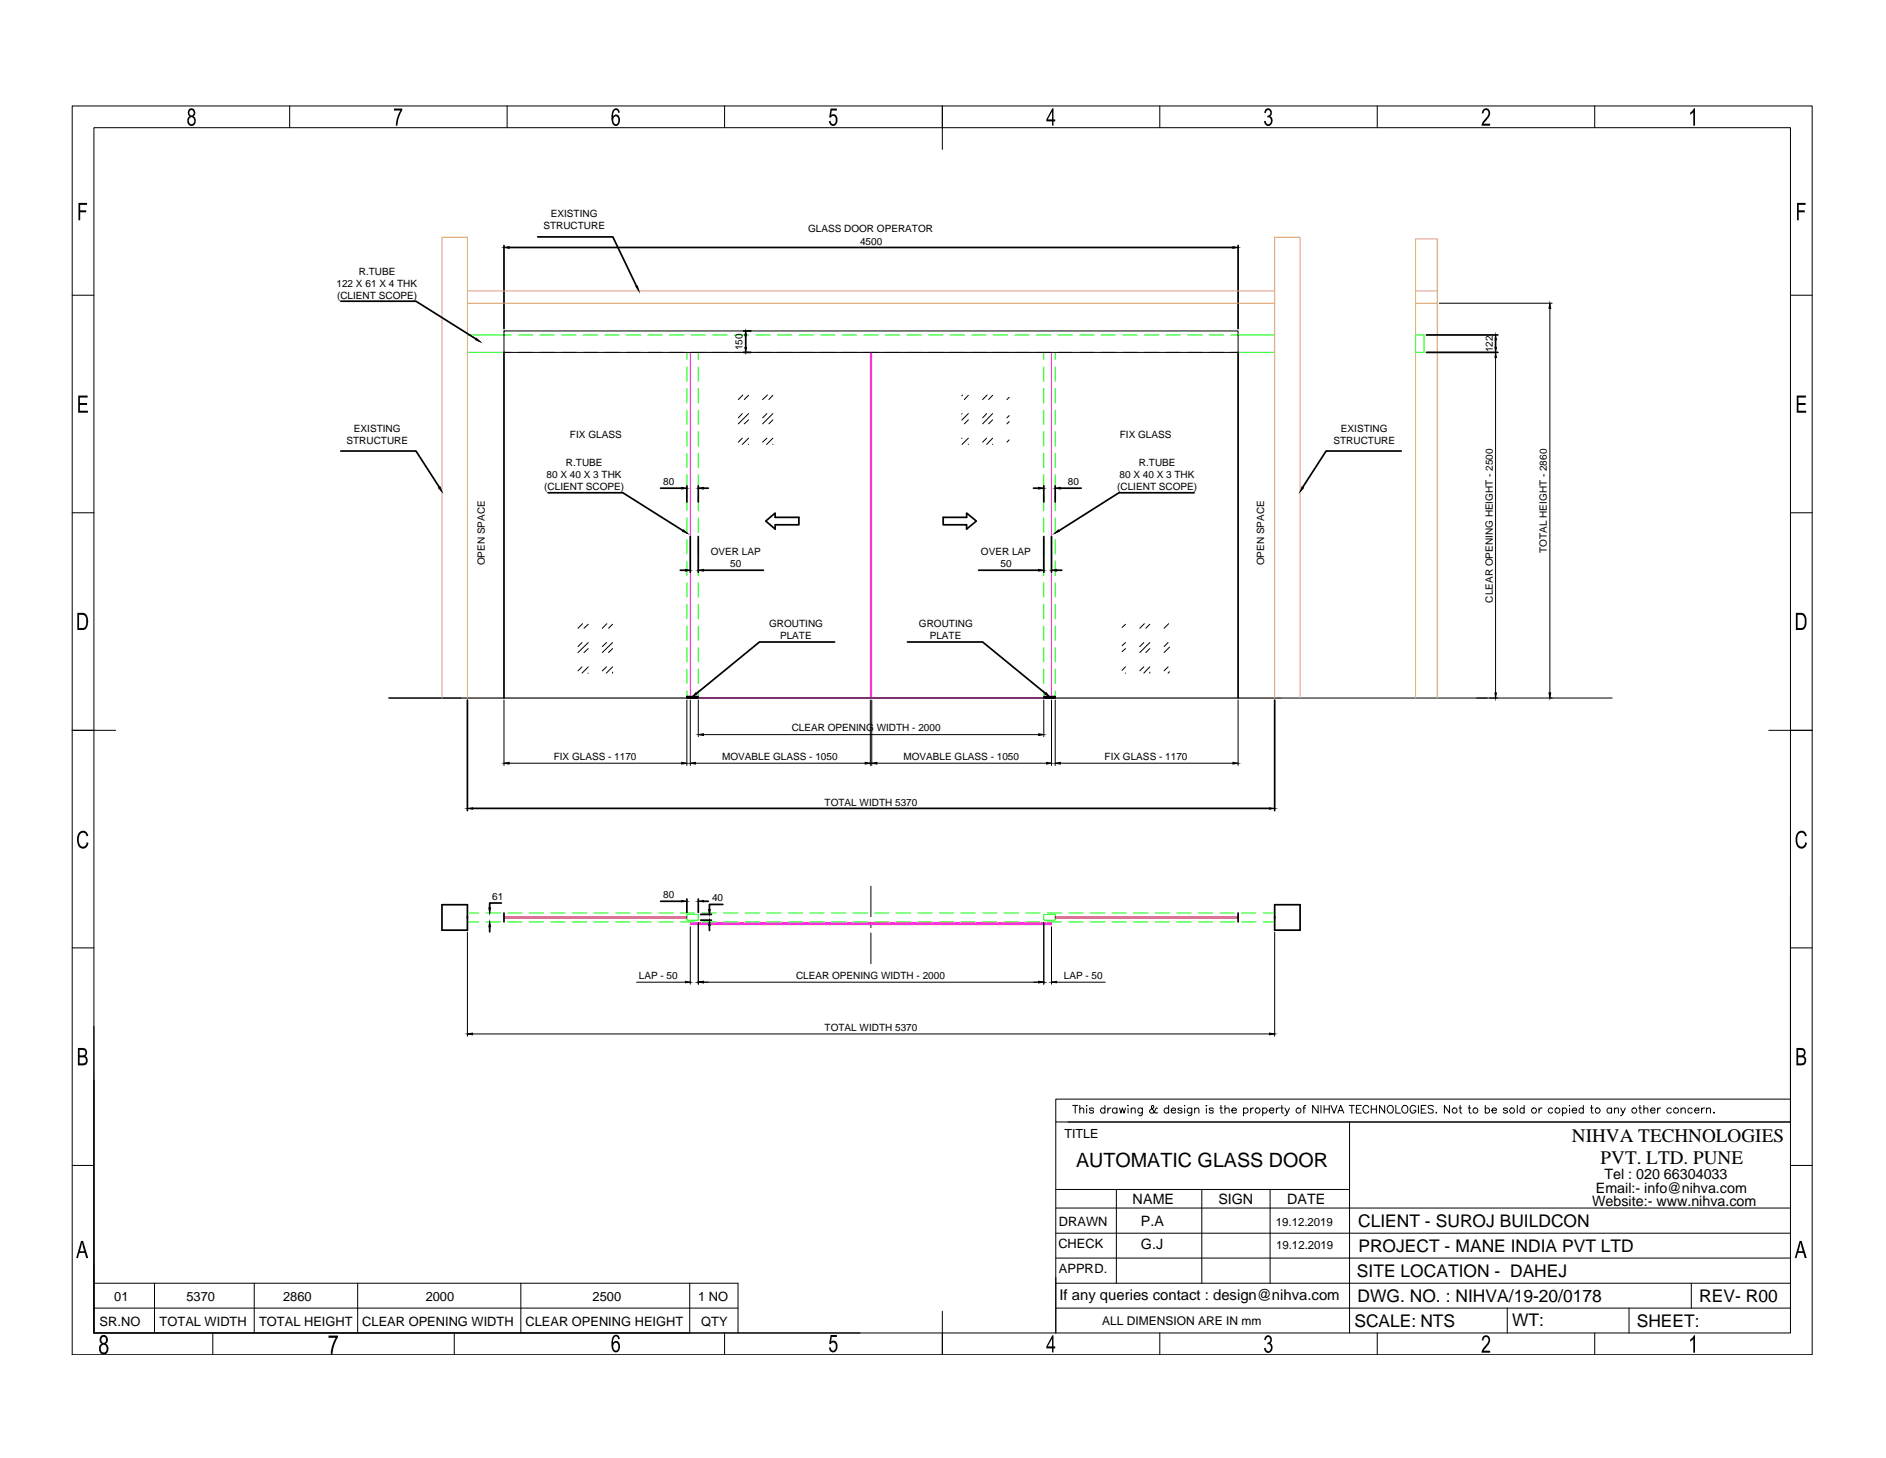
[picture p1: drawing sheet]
<svg xmlns="http://www.w3.org/2000/svg" width="279mm" height="216mm" viewBox="0 0 279 216" stroke-linecap="round" stroke-linejoin="round" font-family="sans-serif">
<!-- layer: 0 -->
<path d="M69.2 44.9h119.6M69.2 43.1h119.6M209.7 44.9h3.2M209.7 43.1h3.2M65.5 103.4v-68.3h3.7v68.3M68.3 103.4h121.5M188.8 103.4v-68.3h3.8v68.3M209.7 103.4v-68h3.2v68" fill="none" stroke="#dda56e" stroke-width=".15"/>
<g fill="none" stroke="#0f0" stroke-width=".15">
<path d="M69.2 52.2h6.5M69.2 49.6h6.5M76.8 52.2h2.1M76.8 49.6h2.1M80 52.2h2.1M80 49.6h2.1M83.2 52.2h2.1M83.2 49.6h2.1M86.4 52.2h2.1M86.4 49.6h2.1M89.6 52.2h2.1M89.6 49.6h2.1"/>
<path d="M92.8 52.2h2.1M92.8 49.6h2.1M96 52.2h2.1M96 49.6h2.1M99.2 52.2h2.1M99.2 49.6h2.1M101.8 52.2v1M101.8 54.3v2.2M101.8 57.5v2.2M102.4 52.2h2.1M102.4 49.6h2.1M103.4 52.2v1"/>
<path d="M103.4 54.3v2.2M103.4 57.5v2.2M105.6 52.2h2.1M105.6 49.6h2.1M108.8 52.2h2.1M108.8 49.6h2.1M112 52.2h2.1M112 49.6h2.1M115.2 52.2h2.1M115.2 49.6h2.1M118.4 52.2h2.1M118.4 49.6h2.1"/>
<path d="M121.6 52.2h2.1M121.6 49.6h2.1M124.8 52.2h2.1M124.8 49.6h2.1M128 52.2h2.1M128 49.6h2.1M131.2 52.2h2.1M131.2 49.6h2.1M134.4 52.2h2.1M134.4 49.6h2.1M137.6 52.2h2.1M137.6 49.6h2.1"/>
<path d="M140.7 52.2h2.2M140.7 49.6h2.2M144 52.2h2.1M144 49.6h2.1M147.1 52.2h2.2M147.1 49.6h2.2M150.4 52.2h2.1M150.4 49.6h2.1M153.5 52.2h2.2M153.5 49.6h2.2M154.6 52.2v1M154.6 54.3v2.2"/>
<path d="M154.6 57.5v2.2M156.3 52.2v1M156.3 54.3v2.2M156.3 57.5v2.2M156.7 52.2h2.2M156.7 49.6h2.2M160 52.2h2.1M160 49.6h2.1M163.1 52.2h2.2M163.1 49.6h2.2M166.4 52.2h2.1M166.4 49.6h2.1"/>
<path d="M169.5 52.2h2.2M169.5 49.6h2.2M172.7 52.2h2.2M172.7 49.6h2.2M175.9 52.2h2.2M175.9 49.6h2.2M179.1 52.2h2.2M179.1 49.6h2.2M182.3 52.2h6.5M182.3 49.6h6.5M209.7 49.6h1.3v2.6h-1.3zM101.8 60.7v2.2"/>
<path d="M101.8 63.9v2.2M101.8 67.1v2.1M101.8 70.3v2.2M101.8 73.5v2.1M101.8 76.7v2.2M101.8 79.9v2.1M103.4 60.7v2.2M103.4 63.9v2.2M103.4 67.1v2.1M103.4 70.3v2.2M103.4 73.5v2.1M103.4 76.7v2.2"/>
<path d="M103.4 79.9v2.1M154.6 60.7v2.2M154.6 63.9v2.2M154.6 67.1v2.1M154.6 70.3v2.2M154.6 73.5v2.1M154.6 76.7v2.2M154.6 79.9v2.1M156.3 60.7v2.2M156.3 63.9v2.2M156.3 67.1v2.1M156.3 70.3v2.2"/>
<path d="M156.3 73.5v2.1M156.3 76.7v2.2M156.3 79.9v2.1M101.8 83.1v2.1M101.8 86.3v2.1M101.8 89.5v2.1M101.8 92.7v2.1M101.8 95.9v2.1M101.8 99.1v2.1M103.4 83.1v2.1M103.4 86.3v2.1M103.4 89.5v2.1"/>
<path d="M103.4 92.7v2.1M103.4 95.9v2.1M103.4 99.1v2.1M154.6 83.1v2.1M154.6 86.3v2.1M154.6 89.5v2.1M154.6 92.7v2.1M154.6 95.9v2.1M154.6 99.1v2.1M156.3 83.1v2.1M156.3 86.3v2.1M156.3 89.5v2.1"/>
<path d="M156.3 92.7v2.1M156.3 95.9v2.1M156.3 99.1v2.1M101.8 102.3v1.1M103.4 102.3v1.1M154.6 102.3v1.1M156.3 102.3v1.1M69.2 135.2h1.7M69.2 136.5h1.7M72 135.2h2.2M72 136.5h2.2M75.2 135.2h2.1"/>
<path d="M75.2 136.5h2.1M78.4 135.2h2.1M78.4 136.5h2.1M81.6 135.2h2.1M81.6 136.5h2.1M84.8 135.2h2.1M84.8 136.5h2.1M88 135.2h2.1M88 136.5h2.1M91.2 135.2h2.1M91.2 136.5h2.1M94.4 135.2h2.1"/>
<path d="M94.4 136.5h2.1M97.6 135.2h2.1M97.6 136.5h2.1M100.8 135.2h2.1M100.8 136.5h2.1M101.8 135.4h1.6v.9h-1.6zM104 135.2h2.1M104 136.5h2.1M107.2 135.2h2.1M107.2 136.5h2.1M110.4 135.2h2.1M110.4 136.5h2.1"/>
<path d="M113.6 135.2h2.1M113.6 136.5h2.1M116.8 135.2h2.1M116.8 136.5h2.1M120 135.2h2.1M120 136.5h2.1M123.2 135.2h2.1M123.2 136.5h2.1M126.4 135.2h2.1M126.4 136.5h2.1M129.6 135.2h2.1M129.6 136.5h2.1"/>
<path d="M132.7 135.2h2.2M132.7 136.5h2.2M136 135.2h2.1M136 136.5h2.1M139.2 135.2h2.1M139.2 136.5h2.1M142.4 135.2h2.1M142.4 136.5h2.1M145.6 135.2h2.1M145.6 136.5h2.1M148.7 135.2h2.2M148.7 136.5h2.2"/>
<path d="M152 135.2h2.1M152 136.5h2.1M154.6 135.4h1.7v.9h-1.7zM155.1 135.2h2.2M155.1 136.5h2.2M158.4 135.2h2.1M158.4 136.5h2.1M161.5 135.2h2.2M161.5 136.5h2.2M164.7 135.2h2.2M164.7 136.5h2.2M167.9 135.2h2.2"/>
<path d="M167.9 136.5h2.2M171.1 135.2h2.2M171.1 136.5h2.2M174.3 135.2h2.2M174.3 136.5h2.2M177.5 135.2h2.1M177.5 136.5h2.1M180.7 135.2h2.2M180.7 136.5h2.2M183.9 135.2h2.1M183.9 136.5h2.1M187.1 135.2h1.7"/>
<path d="M187.1 136.5h1.7"/>
</g>
<path d="M102.3 52.2h26.6v51.2h-26.6zM129.1 52.2h26.7v51.2h-26.7zM102.3 136.7h26.6v.2h-26.6zM129.1 136.7h26.7v.2h-26.7z" fill="none" stroke="#f0f" stroke-width=".15"/>
<g fill="none" stroke="#000" stroke-width=".15">
<path d="M10.7 15.7h257.8v184.9h-257.8zM13.9 18.9h251.3v178.5h-251.3zM42.9 15.7v3.2M75.1 15.7v3.2M107.3 15.7v3.2M139.6 15.7v6.4M171.8 15.7v3.2M204 15.7v3.2M236.2 15.7v3.2M10.7 43.7h3.2M74.7 49h108.7v3.2h-108.7zM110.1 58.5l-.7 .7"/>
<path d="M110.9 58.5l-.6 .7M113.7 58.5l-.7 .7M114.5 58.5l-.6 .7M142.6 58.5l-.1 .1M143.5 58.5l-.6 .7M146.2 58.5l-.6 .7M147.1 58.5l-.6 .7M149.5 58.8l-.3 .4M211.3 52.2h10.6M213.2 44.9h16.7M221.6 52.9v49.7M229.6 45.7v56.9"/>
<path d="M265.2 43.7h3.3M10.7 75.9h3.2M110 61.2l-.6 .7M110 64.9l-.6 .6M110.9 61.2l-1.5 1.6M110.9 64.9l-.9 .9M110.9 62.2l-.6 .6M110.9 65.8h.1M113.6 61.2l-.6 .7M113.6 64.9l-.6 .6M114.5 61.2l-1.5 1.6M114.5 64.9l-.9 .9"/>
<path d="M114.5 62.2l-.6 .6M114.5 65.8h.1M142.5 61.2v.1M142.5 64.9h.1M143.5 61.2l-1 1M143.5 64.9l-1 .9M143.5 62.2l-.6 .6M143.5 65.8h.1M146.2 61.2l-.6 .7M146.2 64.9l-.6 .6M147.1 61.2l-1.5 1.6M147.1 64.9l-.9 .9"/>
<path d="M147.1 62.2l-.6 .6M147.1 65.8h.1M149.5 62.4l-.3 .4M149.5 61.5l-.3 .4M149.5 65.1l-.3 .4M265.2 75.9h3.3M86.2 95.2l-.6 .5M86.2 98.7l-.6 .6M86.3 92.4l-.7 .6M87.1 99.7h.1M87.2 95.2l-1.6 1.4M87.2 98.7l-1 1"/>
<path d="M87.2 92.4l-.7 .6M87.2 96l-.7 .6M89.9 95.2l-.7 .5M89.9 98.7l-.7 .6M89.9 92.4l-.7 .6M90.7 99.7h.1M90.7 95.2l-1.5 1.4M90.7 98.7l-.9 1M90.7 92.4l-.5 .6M90.7 96l-.5 .6M166.7 99.7h.1M166.7 95.2l-.5 .4"/>
<path d="M166.7 98.7l-.5 .6M166.7 92.4l-.5 .5M166.7 96l-.5 .5M169.4 95.2l-.5 .5M169.4 98.7l-.5 .6M169.5 92.4l-.6 .6M170.3 99.7h.1M170.3 95.2l-1.4 1.4M170.3 98.7l-.9 1M170.3 92.4l-.6 .6M170.3 96l-.6 .6M173 95.2l-.5 .5"/>
<path d="M173 98.7l-.5 .6M173.1 92.4l-.6 .6M173.3 95.8l-.8 .8M173.3 99.5l-.3 .2M10.7 108.1h6.4M57.6 103.4h181.2M74.7 103.7v9.7M75.4 113h25.6M101.8 103.7v9.7M102.3 103.7v9.7M103 113h25.2M103.4 103.7v5.4"/>
<path d="M104.2 108.8h49.7M128.9 103.7v9.7M129.1 103.7v9.7M129.9 113h25.2M154.6 103.7v5.4M155.8 103.7v9.7M156.3 103.7v9.7M157.1 113h25.6M183.4 103.7v9.7M262 108.1h6.5M69.2 138v15.4M102.3 137.2v8.5"/>
<path d="M103.4 136.6v9.1M129 131.2v4.5M129 136.6v.8M129 138.2v4.5M154.6 136.6v9.1M155.8 137.2v8.5M188.8 138v15.4M265.2 132.8v30M10.7 140.4h3.2M13.9 152v45.4h113.5M13.9 159.9v37.5M70 153.1h118.1"/>
<path d="M94.3 145.4h7.2M104.2 145.4h49.7M156.5 145.4h7.2M265.2 140.4h3.3M10.7 172.6h3.2M156.4 162.8h108.8v3.3h-108.8zM156.4 178.9h108.8M156.4 166.1v31.3M156.4 176.1h43.5M158.2 166.1h107M158.9 163.7h.8M159.3 163.7v1.1"/>
<path d="M160 164.3l.2-.2h.3l.1 .7M160 163.7v1.1M161 163.7h.1l-.1 .1zM161 164.1v.7M162 164.2a.33 .33 0 0 0-.6 0l.2 .2 .4 .1v.2a.33 .33 0 0 1-.6 0M163.7 164.2a.37 .37 0 0 0-.6 0 .37 .37 0 0 0 0 .5 .37 .37 0 0 0 .6 0M163.7 163.7v1.1M164.1 164.1v.7M164.6 164.1a.36 .36 0 0 0-.5 .3M165.4 176.1v13.9M165.5 164.2a.37 .37 0 0 0-.6 0 .37 .37 0 0 0 0 .5 .37 .37 0 0 0 .6 0M165.5 164.1v.7"/>
<path d="M165.8 164.1l.3 .7 .2-.7 .2 .7 .2-.7M167.1 163.7v.1zM167.1 164.1v.7M167.6 164.3a.39 .39 0 0 1 .5-.2l.1 .7M167.6 164.1v.7M169.2 164.1v.9l-.2 .2h-.3M169.2 164.2a.37 .37 0 0 0-.5 0 .37 .37 0 0 0 0 .5 .37 .37 0 0 0 .5 0M171.4 164.2l-.1-.1-.1 .1a.49 .49 0 0 1-.3 .6 .49 .49 0 0 1-.6-.2l.1-.3 .5-.2v-.4h-.1l-.2 .2v.2l.5 .7h.3v-.1M173.1 164.2a.37 .37 0 0 0-.5 0 .37 .37 0 0 0 0 .5 .37 .37 0 0 0 .5 0M173.1 163.7v1.1M173.5 164.4h.6v-.1a.35 .35 0 0 0-.5-.1 .35 .35 0 0 0 0 .5 .35 .35 0 0 0 .5 0M175.1 164.2l-.2-.1h-.3l-.1 .1 .2 .2 .3 .1 .1 .1-.1 .2h-.3l-.2-.1"/>
<path d="M175.5 163.7v.1zM175.5 164.1v.7M176.6 164.1v.9l-.2 .2h-.3M176.6 164.2a.37 .37 0 0 0-.6 0 .37 .37 0 0 0 0 .5 .37 .37 0 0 0 .6 0M177 164.3a.41 .41 0 0 1 .5-.2l.1 .7M177 164.1v.7M178 176.1v13.9M178.7 163.7h.1l-.1 .1zM178.7 164.1v.7M179.7 164.2a.33 .33 0 0 0-.6 0l.2 .2 .4 .1v.2a.33 .33 0 0 1-.6 0M180.7 164.1h.4M180.9 163.7v.9v.2h.2"/>
<path d="M181.5 164.3a.41 .41 0 0 1 .5-.2l.1 .7M181.5 163.7v1.1M182.5 164.4h.7a.37 .37 0 0 0-.4-.3 .37 .37 0 0 0-.4 .3 .37 .37 0 0 0 .3 .4l.5-.1M184.2 164.2a.37 .37 0 0 1 .6 0 .37 .37 0 0 1 0 .5 .37 .37 0 0 1-.6 0M184.2 164.1v1.1M185.3 164.1v.7M185.7 164.1a.35 .35 0 0 0-.4 .3M187.1 164.2a.37 .37 0 0 1 .5 0 .37 .37 0 0 1 0 .5 .37 .37 0 0 1-.5 0M187.1 164.1v1.1M188 164.4h.7a.34 .34 0 0 0-.3-.4 .34 .34 0 0 0-.4 .4v.1a.37 .37 0 0 0 .3 .3 .37 .37 0 0 0 .4-.1M188.2 176.1v13.9M189.1 164.1v.7"/>
<path d="M189.6 164.1a.36 .36 0 0 0-.5 .3M189.7 164.1h.4M189.9 163.7v.9v.2h.2M190.4 164.1l.3 .7 .3-.7M190.7 164.8l-.1 .2-.3 .2M193 164.1h.4M193.4 163.7h-.2v.2v.9M195.3 163.7v1.1l-.8-1.1v1.1M195.7 163.7v1.1M196.2 163.7v1.1M196.2 164.2h.7M196.9 163.7v1.1"/>
<path d="M197.2 163.7l.4 1.1 .5-1.1M198.2 164.8l.4-1.1 .5 1.1M198.4 164.5h.5M199.9 163.7h.7M199.9 166.1v31.3M200.3 163.7v1.1M200.9 164.2h.5M201.7 163.7h-.8v1.1h.8M202.8 163.9a.44 .44 0 0 0-.5-.2 .44 .44 0 0 0-.4 .4v.3a.44 .44 0 0 0 .4 .4 .44 .44 0 0 0 .5-.2M203.1 164.2h.8M203.1 163.7v1.1M203.9 163.7v1.1"/>
<path d="M205.1 163.7v1.1l-.7-1.1v1.1M205.6 163.9a.42 .42 0 0 1 .5-.2 .42 .42 0 0 1 .3 .4v.3a.44 .44 0 0 1-.4 .4 .44 .44 0 0 1-.5-.4zM206.8 163.7v1.1h.7M207.8 163.9a.42 .42 0 0 1 .5-.2 .42 .42 0 0 1 .3 .4v.3a.44 .44 0 0 1-.5 .4 .44 .44 0 0 1-.4-.4zM209.7 163.9a.44 .44 0 0 0-.4-.2 .44 .44 0 0 0-.4 .4v.3a.42 .42 0 0 0 .4 .4 .42 .42 0 0 0 .4-.4h-.2M210.1 163.7v1.1M210.6 164.2h.4M211.3 163.7h-.7v1.1h.7M212.3 163.9a.48 .48 0 0 0-.7 0l.1 .2 .5 .2 .1 .4a.48 .48 0 0 1-.7 0M212.7 164.8l.1-.1v.1zM214.7 163.7v1.1l-.7-1.1v1.1M216.1 164.1h.4"/>
<path d="M216.3 163.7v.9l.1 .2h.2M217.5 164.1h.4M217.7 163.7v1.1h.3M220 164.2a.35 .35 0 0 1 .6 0 .35 .35 0 0 1 0 .5 .35 .35 0 0 1-.6 0M220 163.7v1.1M221 164.4h.7a.34 .34 0 0 0-.4-.4 .34 .34 0 0 0-.3 .4v.1a.37 .37 0 0 0 .3 .3 .37 .37 0 0 0 .4-.1M223.3 164.2v-.1a.39 .39 0 0 0-.6 .1l.2 .2 .4 .1v.1v.2a.39 .39 0 0 1-.6-.1M224.8 163.7v1.1M225.8 164.2a.35 .35 0 0 0-.5 0 .35 .35 0 0 0 0 .5 .35 .35 0 0 0 .5 0M225.8 163.7v1.1M228 164.1v.7M228.5 164.1a.36 .36 0 0 0-.5 .3"/>
<path d="M230 164.2a.37 .37 0 0 0-.5 0 .37 .37 0 0 0 0 .5 .37 .37 0 0 0 .5 0M231.5 164.2a.37 .37 0 0 1 .5 0 .37 .37 0 0 1 0 .5 .37 .37 0 0 1-.5 0M231.5 164.1v1.1M232.5 163.7v.1zM232.5 164.1v.7M232.9 164.4h.7a.37 .37 0 0 0-.4-.3 .37 .37 0 0 0-.4 .4 .37 .37 0 0 0 .4 .3l.4-.1M234.6 164.2a.35 .35 0 0 0-.6 0 .35 .35 0 0 0 0 .5 .35 .35 0 0 0 .6 0M234.6 163.7v1.1M235.6 164.1h.4M235.8 163.7v.9v.2h.2M238.7 164.2a.37 .37 0 0 0-.5 0 .37 .37 0 0 0 0 .5 .37 .37 0 0 0 .5 0M238.7 164.1v.7"/>
<path d="M239.2 164.3a.41 .41 0 0 1 .5-.2l.1 .7M239.2 164.1v.7M240.1 164.1l.3 .7 .4-.7M240.4 164.8l-.2 .4h-.1M242.8 164.1h.3M242.9 163.7v.9l.1 .2h.2M243.5 164.3l.3-.2h.3v.7M243.5 163.7v1.1M244.5 164.4h.7a.34 .34 0 0 0-.4-.4 .34 .34 0 0 0-.3 .4v.1a.37 .37 0 0 0 .3 .3 .37 .37 0 0 0 .4-.1M245.6 164.1v.7M246 164.1a.36 .36 0 0 0-.4 .3M247.6 164.2a.37 .37 0 0 0-.6 0 .37 .37 0 0 0 0 .5 .37 .37 0 0 0 .6 0"/>
<path d="M249 164.3a.41 .41 0 0 1 .6-.2l.1 .7M249 164.1v.7M250.7 164.2a.35 .35 0 0 0-.5 0 .35 .35 0 0 0 0 .5 .35 .35 0 0 0 .5 0M251 164.4h.7a.34 .34 0 0 0-.3-.4 .34 .34 0 0 0-.4 .4v.1a.37 .37 0 0 0 .3 .3 .37 .37 0 0 0 .4-.1M252.1 164.1v.7M252.5 164.1a.36 .36 0 0 0-.4 .3M252.8 164.3a.41 .41 0 0 1 .6-.2v.7M252.8 164.1v.7M253.9 164.7l.1 .1h-.1zM265.2 172.6h3.3M13.9 190h95.4v7.4M13.9 193.7h95.4"/>
<path d="M22.9 190v7.4M31.5 197.4v3.2M37.7 190v7.4M53 190v7.4M67.3 197.4v3.2M77.2 190v7.4M102.2 190v7.4h-88.3M107.3 197.4v3.2M139.6 194.2v6.4M156.4 190h108.8M156.4 186.3h108.8M156.4 182.6h108.8"/>
<path d="M156.4 193.7h108.8M171.8 197.4v3.2M204 197.4v3.2M223.3 193.7v3.7M236.2 197.4v3.2M241.3 193.7v3.7M250.6 190v3.7"/>
<circle cx="186.3" cy="164.4" r=".37"/>
<circle cx="192.4" cy="164.4" r=".38"/>
<circle cx="215.5" cy="164.4" r=".37"/>
<circle cx="218.6" cy="164.4" r=".38"/>
<circle cx="224" cy="164.4" r=".37"/>
<circle cx="227.3" cy="164.4" r=".38"/>
<circle cx="230.7" cy="164.4" r=".39"/>
<circle cx="236.7" cy="164.4" r=".37"/>
<circle cx="242.1" cy="164.4" r=".38"/>
<circle cx="248.3" cy="164.4" r=".38"/>
</g>
<path d="M74.7 135.7h27.1v.3h-27.1M183.4 135.7h-27.1v.3h27.1" fill="none" stroke="#f00" stroke-width=".15"/>
<g fill="#000" stroke="#000" stroke-width=".15">
<path d="M74.7 36.6l.7-.1v.3zM182.7 36.5l.7 .1-.7 .2zM70.6 50.1l.5 .5-.6-.3zM94.2 42.4h.2l.2 .7zM110.3 51.5h.3l-.1 .7zM110.5 49l.1 .7h-.3zM221.6 52.2l.1 .7h-.2zM221.5 51.5h.2l-.1 .7zM221.6 49.6l.1 .7h-.2zM229.6 44.9l.1 .8h-.2zM65 72.2l.2-.1 .3 .7zM101 72.2l.8 .1-.8 .1z"/>
<path d="M101.2 78.5l.6 .5-.7-.3zM103.4 72.3l.8-.1v.2zM153.9 72.2l.7 .1-.7 .1zM156.2 79l.6-.5 .1 .2zM156.3 72.3l.8-.1v.2zM192.9 72.1l.2 .1-.5 .6zM101.5 84.3l.8 .1-.8 .2zM103.4 84.4l.8-.1v.3zM153.9 84.3l.7 .1-.7 .2zM155.8 84.4l.7-.1v.3zM69.2 119.7l.8-.1v.2zM74.7 113l.7-.1v.2z"/>
<path d="M101 112.9l.8 .1-.8 .1zM102.3 113l.7-.1v.2zM103.1 102.6l.1 .2-.6 .4zM103.4 108.8l.8-.1v.2zM128.2 112.9l.7 .1-.7 .1zM129.1 113l.8-.1v.2zM153.9 108.7l.7 .1-.7 .1zM155 102.6l.5 .6-.7-.4zM155.1 112.9l.7 .1-.7 .1zM156.3 113l.8-.1v.2zM182.7 112.9l.7 .1-.7 .1zM188.1 119.6l.7 .1-.7 .1z"/>
<path d="M221.5 102.6h.2l-.1 .8zM229.5 102.6h.2l-.1 .8zM72.5 136.5l.2 .7h-.3zM72.4 134.4h.3l-.2 .8zM101 133.3l.8 .2h-.8zM103.4 133.5l.8-.2v.2zM105.1 136.3l.1 .7h-.2zM105 134.7h.2l-.1 .7zM69.2 153.1l.8-.1v.2zM101.5 145.3l.8 .1-.8 .1zM103.4 145.4l.8-.1v.2zM153.9 145.3l.7 .1-.7 .1z"/>
<path d="M155.8 145.4l.7-.1v.2zM188.1 153l.7 .1-.7 .1z"/>
</g>
<g fill="none" stroke="#000" stroke-width=".25">
<path d="M74.7 36.4v12.3M75.4 36.6h107.3M79.7 35.1h11.1l3.5 7.3M183.4 36.4v12.3M50.5 44.6h11.1l8.9 5.6M74.7 52.2v51.2M110.1 52.2h1.1M110.1 49h1.1M110.5 49.7v1.8M183.4 52.2v51.2M211.3 52.2h10.6M211.3 49.6h10.6"/>
<path d="M221.6 50.3v1.2M50.5 66.8h11.1l3.5 5.4M81.2 73h11.1l8.9 5.6M97.9 72.3h3.1M101.8 72v2.3M102.3 79.4v5.3M103.4 72v2.3M103.4 79.4v5.3M104.2 72.3h.7M113.4 77.2l1.4-1.2v.6h3.5v1.1h-3.5v.6zM139.7 76.6h3.5v-.6l1.4 1.2-1.4 1.1v-.6h-3.5zM153.1 72.3h.8"/>
<path d="M154.6 72v2.3M154.6 79.4v5.3M155.8 79.4v5.3M156.3 72v2.3M157.1 72.3h3.1M176.9 73h-11.1l-8.9 5.6M207.6 66.8h-11.1l-3.5 5.4M100.8 84.4h.7M104.2 84.4h8.9M123.6 95.1h-11.1l-9.3 7.6M134.4 95.1h11.2l9.3 7.6M145 84.4h8.9"/>
<path d="M156.5 84.4h.8M69.2 103.7v16.3M70 119.7h118.1M101.8 103.2h1.6v.2h-1.6zM154.7 103.2h1.6v.2h-1.6zM188.8 103.7v16.3M65.5 134h3.7v3.7h-3.7zM72.5 137.2v.8M74.3 133.7h-1.8v.7M74.7 135.2v1.3M97.9 133.5h3.1M101.8 133.1v2"/>
<path d="M103.4 133.1v2M103.8 136.3h1.6M103.8 135.4h1.6M104.2 133.5h.7M105.1 137v.8M107.1 133.9h-2v.8M183.4 135.2v1.3M188.8 134h3.8v3.7h-3.8z"/>
</g>
<g fill="#000">
<path d="M58.4 16.1h1.2v.3l-.6 1.3-.1 .9h-.3l.1-.7 .2-.8 .4-.7h-.9zM123 16.1h1v.3h-.8l-.1 .6 .2-.1h.4l.2 .2 .2 .4v.5l-.2 .4a.62 .62 0 0 1-.7 .2 .62 .62 0 0 1-.4-.7h.2a.4 .4 0 0 0 .4 .5 .4 .4 0 0 0 .4-.5v-.1a.42 .42 0 0 0-.2-.6 .42 .42 0 0 0-.6 .2h-.2zM187.4 16.2l.2-.1a.63 .63 0 0 1 .8 .3 .63 .63 0 0 1-.2 .8 .75 .75 0 0 1 .3 .9 .75 .75 0 0 1-.9 .5l-.2-.2-.1-.3v-.2h.2a.39 .39 0 0 0 .4 .5 .39 .39 0 0 0 .4-.5v-.1a.4 .4 0 0 0-.6-.4l.1-.3a.41 .41 0 0 0 .4-.4 .41 .41 0 0 0-.5-.4l-.1 .2-.1 .2h-.2zM219.7 16.3l.4-.3a.77 .77 0 0 1 .6 .6 .77 .77 0 0 1-.2 .7l-.7 1h1v.3h-1.3l.1-.5 .8-.9 .1-.2a.39 .39 0 0 0-.2-.6 .39 .39 0 0 0-.5 .3v.1h-.3zM250.9 16h.2v2.6h-.2v-2l-.5 .4v-.3l.4-.3zM11.6 30h1.3v.3h-1v.8h.9v.3h-.9v1.2h-.3zM266.2 30h1.3v.3h-1v.8h.9v.3h-.9v1.2h-.3zM11.6 58.6h1.4v.3h-1.2v.8h1.1v.3h-1.1v.8h1.2v.3h-1.4zM266.2 58.6h1.3v.3h-1.1v.8h1.1v.3h-1.1v.8h1.2v.3h-1.4zM11.6 123.4l.5-.4h.5l.3 .3 .2 .5-.3 .1v-.2a.56 .56 0 0 0-.7-.4 .56 .56 0 0 0-.4 .7v.6l.1 .5a.55 .55 0 0 0 .7 .2 .55 .55 0 0 0 .4-.6l.2 .2-.1 .4-.3 .2-.5 .2-.5-.3-.3-.7v-.7zM266.2 123.4l.3-.3 .7-.1 .3 .4 .2 .4-.3 .1v-.2a.55 .55 0 0 0-.7-.4 .55 .55 0 0 0-.4 .7v.7a.55 .55 0 0 0 .5 .7 .55 .55 0 0 0 .6-.6v-.1l.3 .1-.4 .7-.5 .2-.5-.3-.3-.7v-.8zM48.7 197.8h1.4v.3l-.7 1.3-.1 1.2h-.3l.1-.8 .2-1 .4-.7h-1z"/>
<path d="M123 197.7h1v.3h-.8l-.1 .7 .2-.1a.7 .7 0 0 1 .8 .9l-.2 .5a.61 .61 0 0 1-.7 .2 .61 .61 0 0 1-.4-.7h.2a.4 .4 0 0 0 .4 .5 .4 .4 0 0 0 .4-.5 .44 .44 0 0 0-.1-.6 .44 .44 0 0 0-.7 .1h-.2zM187.4 198l.1-.1a.61 .61 0 0 1 .8 .1 .61 .61 0 0 1-.1 .9 .73 .73 0 0 1 .3 1 .73 .73 0 0 1-1 .3l-.2-.4v-.2h.2a.4 .4 0 0 0 .2 .4 .4 .4 0 0 0 .5-.1l.1-.2-.1-.4a.3 .3 0 0 0-.5-.2l.1-.3a.4 .4 0 0 0 .4-.4 .4 .4 0 0 0-.5-.4l-.1 .1-.1 .3h-.2zM219.7 198v-.1a.67 .67 0 0 1 .9 0 .67 .67 0 0 1 .1 .9l-.9 1.2h1v.3h-1.3l.1-.5 .7-.8 .2-.3a.39 .39 0 0 0-.2-.7 .39 .39 0 0 0-.5 .4v.1h-.3zM250.9 197.7h.2v2.6h-.2v-2l-.5 .4v-.3z"/>
<path d="M28 16.2a.6 .6 0 0 1 .9 .2 .6 .6 0 0 1-.3 .8l.1 .1a.82 .82 0 0 1 .3 .8l-.1 .1a.65 .65 0 0 1-.8 .4 .65 .65 0 0 1-.3-.9v-.3l.3-.2a.68 .68 0 0 1-.1-1zM28.2 16.3a.37 .37 0 0 0-.1 .6 .37 .37 0 0 0 .5 0 .38 .38 0 0 0 .1-.4 .38 .38 0 0 0-.5-.2zM28.1 17.4l-.1 .5a.42 .42 0 0 0 .5 .5 .42 .42 0 0 0 .3-.6l-.1-.2a.36 .36 0 0 0-.6-.2z"/>
<path d="M90.9 16.2a.52 .52 0 0 1 .6-.1 .52 .52 0 0 1 .3 .6h-.2a.36 .36 0 0 0-.4-.4 .36 .36 0 0 0-.3 .4l-.1 .6a.56 .56 0 0 1 .7-.3 .56 .56 0 0 1 .3 .7v.6l-.4 .3a.77 .77 0 0 1-.8-.9v-1zM91 17.3l-.1 .2v.4a.39 .39 0 0 0 .4 .5 .39 .39 0 0 0 .3-.5v-.1a.42 .42 0 0 0-.1-.5 .42 .42 0 0 0-.5 0z"/>
<path d="M155.9 16h.2v1.7h.2v.3h-.2v.6h-.2v-.6h-.9v-.3zM155.9 16.5l-.7 1.2h.7z"/>
<path d="M11.5 90.7l1 .1 .4 .5 .2 .6-.1 .6-.2 .5-.2 .2-1.1 .1zM11.7 91v2h.4a.77 .77 0 0 0 .7-1l-.1-.6-.2-.3z"/>
<path d="M266.1 90.7l1 .1 .4 .5 .1 1.2-.2 .4-.2 .3-1.1 .1zM266.3 91v2h.4a.79 .79 0 0 0 .7-1.1l-.1-.5a.47 .47 0 0 0-.6-.4z"/>
<path d="M11.5 155.2h.9l.4 .2 .1 .6-.3 .4 .3 .3 .1 .6a.67 .67 0 0 1-.7 .5h-.8zM11.8 155.5v.8h.4a.41 .41 0 0 0 .4-.4 .41 .41 0 0 0-.4-.4zM11.8 156.6v.9h.5a.45 .45 0 0 0 .4-.5 .45 .45 0 0 0-.5-.4z"/>
<path d="M266.1 155.2h.9a.66 .66 0 0 1 .2 1.2l.4 .4-.1 .5a.66 .66 0 0 1-.6 .5h-.8zM266.4 155.5v.8h.4a.4 .4 0 0 0 .4-.4 .4 .4 0 0 0-.4-.4zM266.4 156.6v.9h.5a.45 .45 0 0 0 .4-.5 .45 .45 0 0 0-.5-.4z"/>
<path d="M12 183.8h.3l.8 2.5h-.3l-.2-.8h-.8l-.3 .8h-.2zM12.1 184l-.3 1.3h.7z"/>
<path d="M14.9 197.9l.3-.2a.71 .71 0 0 1 .7 .5 .71 .71 0 0 1-.3 .8l.4 .4v.7l-.1 .2-.3 .3-.5-.1-.3-.3-.1-.2v-.6l.1-.2 .3-.2-.3-.4zM15.1 198.1v.1a.38 .38 0 0 0 0 .6 .38 .38 0 0 0 .6-.2 .38 .38 0 0 0-.1-.5 .38 .38 0 0 0-.5 0zM15.2 199.2l-.3 .3v.2a.45 .45 0 0 0 .3 .5 .45 .45 0 0 0 .5-.1l.1-.3-.1-.4a.42 .42 0 0 0-.5-.2z"/>
<path d="M90.8 197.9l.1-.1a.53 .53 0 0 1 .6-.1 .53 .53 0 0 1 .3 .6h-.2v-.1a.32 .32 0 0 0-.4-.3 .32 .32 0 0 0-.3 .4l-.1 .6a.53 .53 0 0 1 .6-.3 .53 .53 0 0 1 .4 .6v.7l-.3 .3a.77 .77 0 0 1-.9-.9v-.9zM91 198.9l-.1 .2v.4a.38 .38 0 0 0 .3 .5 .38 .38 0 0 0 .4-.5v-.1a.42 .42 0 0 0-.6-.5z"/>
<path d="M266.6 183.8h.3l.8 2.5h-.3l-.2-.8h-.9l-.2 .8h-.2zM266.7 184l-.3 1.3h.7z"/>
<path d="M155.9 197.7h.2v1.7h.2v.3h-.2v.6h-.2v-.6h-.9v-.3zM155.9 198.2l-.7 1.2h.7z"/>
</g>
<text font-size="2.9" x="159.4" y="172.8">AUTOMATIC GLASS DOOR</text>
<g font-size="2.8">
<text x="232.9" y="169.1">NIHVA TECHNOLOGIES</text>
<text x="237.1" y="172.4">PVT. LTD. PUNE</text>
</g>
<g font-size="2.6">
<text x="201.2" y="181.7">CLIENT - SUROJ BUILDCON</text>
<text x="201.2" y="185.4">PROJECT - MANE INDIA PVT LTD</text>
<text x="201" y="189">SITE LOCATION - DAHEJ</text>
<text x="200.6" y="196.5">SCALE: NTS</text>
<text x="201.1" y="192.7">DWG. NO. : NIHVA/19-20/0178</text>
<text x="224" y="196.4">WT:</text>
<text x="242.5" y="196.5">SHEET:</text>
<text x="251.7" y="192.7">REV- R00</text>
</g>
<text font-size="2.2" x="157" y="192.5">If any queries contact : design@nihva.com</text>
<g font-size="2.1">
<text x="167.8" y="178.3">NAME</text>
<text x="180.5" y="178.3">SIGN</text>
<text x="190.7" y="178.3">DATE</text>
<text x="235.9" y="178.6">Website:- www.nihva.com</text>
<text x="236.4" y="176.7">Email:- info@nihva.com</text>
<text x="237.7" y="174.5">Tel : 020 66304033</text>
<text x="169" y="184.9">G.J</text>
<text x="169" y="181.5">P.A</text>
</g>
<g font-size="1.9">
<text x="157.7" y="168.5">TITLE</text>
<text x="156.8" y="184.8">CHECK</text>
<text x="156.9" y="181.6">DRAWN</text>
<text x="156.9" y="188.5">APPRD.</text>
<text x="14.8" y="196.3">SR.NO</text>
<text x="16.9" y="192.6">01</text>
<text x="23.7" y="196.3">TOTAL WIDTH</text>
<text x="27.6" y="192.6">5370</text>
<text x="38.4" y="196.3">TOTAL HEIGHT</text>
<text x="41.9" y="192.6">2860</text>
<text x="53.7" y="196.3">CLEAR OPENING WIDTH</text>
<text x="63.1" y="192.6">2000</text>
<text x="77.8" y="196.3">CLEAR OPENING HEIGHT</text>
<text x="87.8" y="192.6">2500</text>
<text x="103.4" y="192.6">1 NO</text>
<text x="103.9" y="196.3">QTY</text>
</g>
<text font-size="1.8" x="163.3" y="196.2">ALL DIMENSION ARE IN mm</text>
<g font-size="1.7">
<text x="189" y="181.6">19.12.2019</text>
<text x="189" y="185">19.12.2019</text>
</g>
<g font-size="1.5">
<text x="80.5" y="34">STRUCTURE</text>
<text x="81.6" y="32.2">EXISTING</text>
<text x="119.7" y="34.4">GLASS DOOR OPERATOR</text>
<text x="53.2" y="40.7">R.TUBE</text>
<text x="127.4" y="36.2">4500</text>
<text x="49.9" y="42.4">122 X 61 X 4 THK</text>
<text x="49.9" y="44.2">(CLIENT SCOPE)</text>
<text x="110" y="51.9" transform="rotate(-90 110 51.9)">150</text>
<text x="221.1" y="52.2" transform="rotate(-90 221.1 52.2)">122</text>
<text x="51.3" y="65.7">STRUCTURE</text>
<text x="52.4" y="63.9">EXISTING</text>
<text x="84.4" y="64.8">FIX GLASS</text>
<text x="165.9" y="64.8">FIX GLASS</text>
<text x="197.6" y="65.7">STRUCTURE</text>
<text x="198.7" y="63.9">EXISTING</text>
<text x="81" y="70.8">80 X 40 X 3 THK</text>
<text x="83.8" y="69">R.TUBE</text>
<text x="98.2" y="71.8">80</text>
<text x="158.2" y="71.8">80</text>
<text x="165.8" y="70.8">80 X 40 X 3 THK</text>
<text x="168.7" y="69">R.TUBE</text>
<text x="80.6" y="72.6">(CLIENT SCOPE)</text>
<text x="165.5" y="72.6">(CLIENT SCOPE)</text>
<text x="71.8" y="83.7" transform="rotate(-90 71.8 83.7)">OPEN SPACE</text>
<text x="105.3" y="82.2">OVER LAP</text>
<text x="108.2" y="84">50</text>
<text x="145.3" y="82.2">OVER LAP</text>
<text x="148.2" y="84">50</text>
<text x="187.3" y="83.7" transform="rotate(-90 187.3 83.7)">OPEN SPACE</text>
<text x="229.2" y="81.9" transform="rotate(-90 229.2 81.9)">TOTAL HEIGHT - 2860</text>
<text x="221.1" y="89.2" transform="rotate(-90 221.1 89.2)">CLEAR OPENING HEIGHT - 2500</text>
<text x="113.9" y="92.8">GROUTING</text>
<text x="115.6" y="94.6">PLATE</text>
<text x="136.1" y="92.8">GROUTING</text>
<text x="137.7" y="94.6">PLATE</text>
<text x="82" y="112.6">FIX GLASS - 1170</text>
<text x="107" y="112.6">MOVABLE GLASS - 1050</text>
<text x="117.3" y="108.3">CLEAR OPENING WIDTH - 2000</text>
<text x="133.8" y="112.6">MOVABLE GLASS - 1050</text>
<text x="163.6" y="112.6">FIX GLASS - 1170</text>
<text x="122.2" y="119.3">TOTAL WIDTH 5370</text>
<text x="72.9" y="133.3">61</text>
<text x="98.2" y="133">80</text>
<text x="105.5" y="133.5">40</text>
<text x="94.6" y="145">LAP - 50</text>
<text x="117.9" y="145">CLEAR OPENING WIDTH - 2000</text>
<text x="157.6" y="145">LAP - 50</text>
<text x="122.2" y="152.6">TOTAL WIDTH 5370</text>
</g>
</svg>
